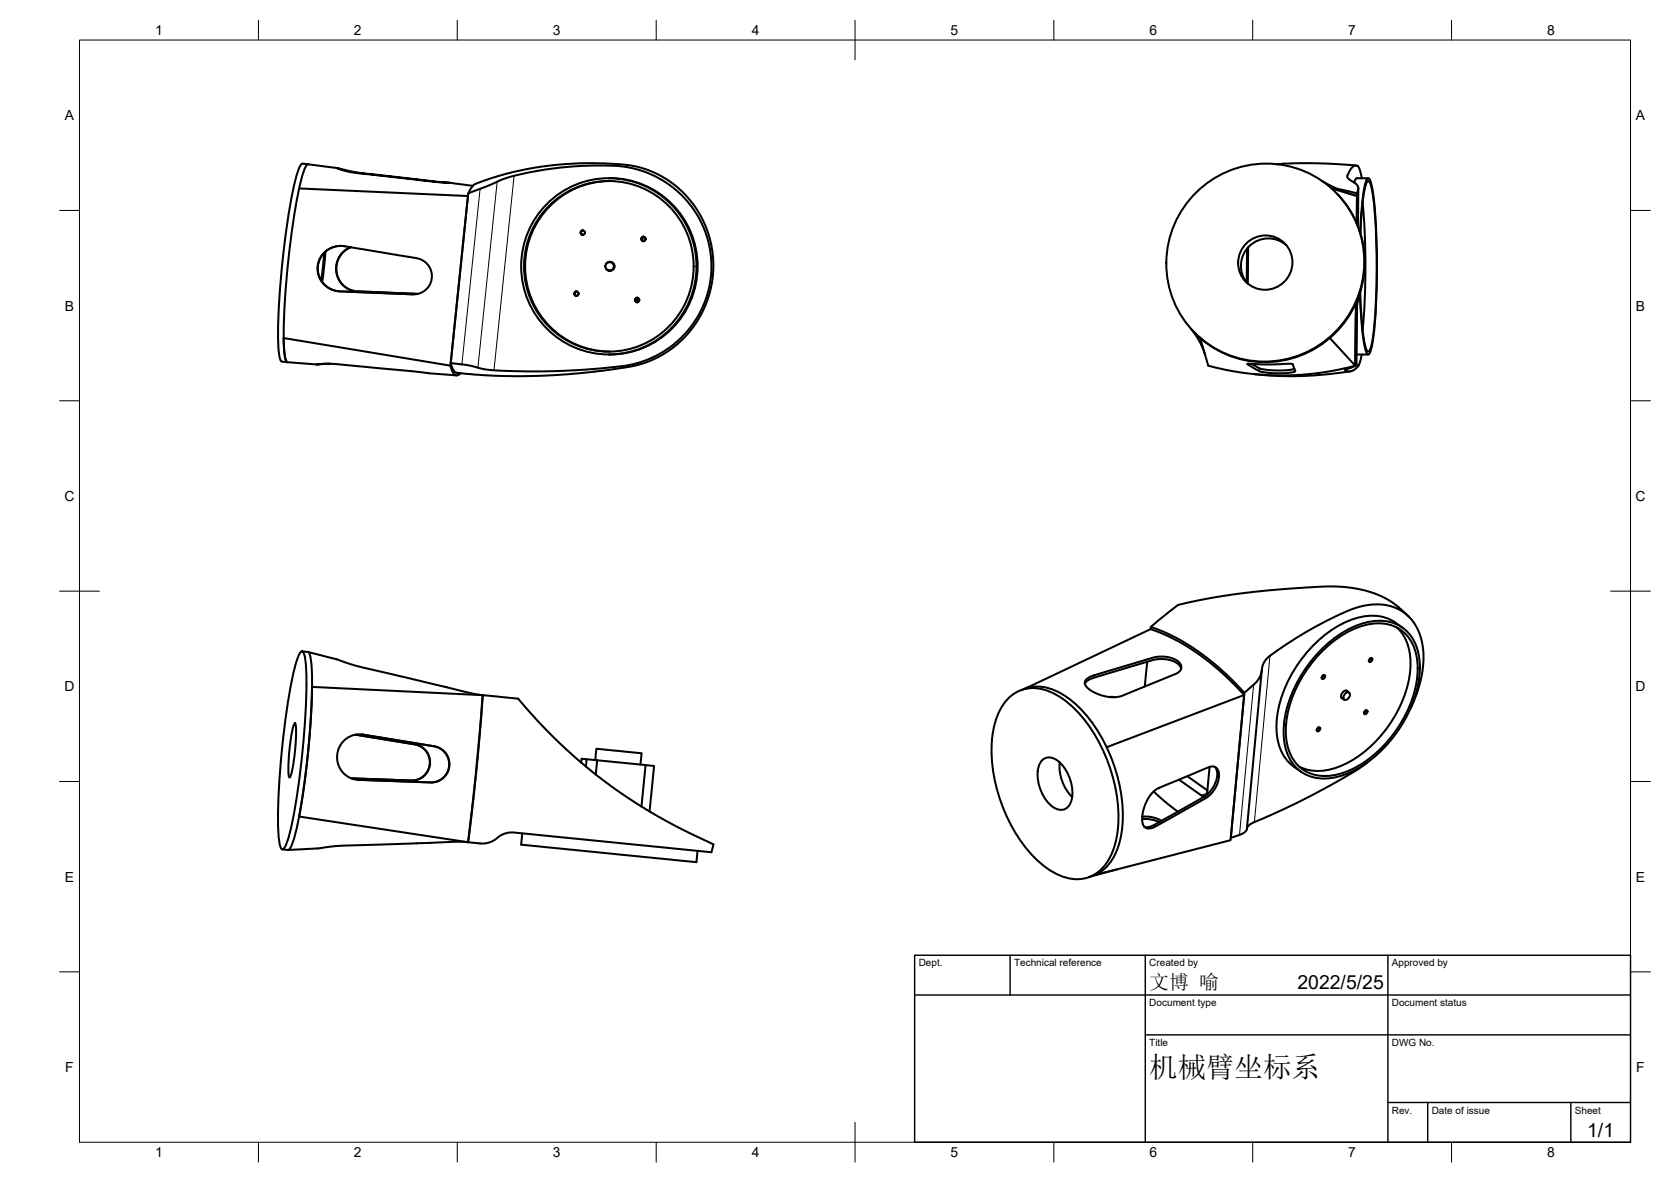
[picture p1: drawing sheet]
<svg xmlns="http://www.w3.org/2000/svg" width="420mm" height="297mm" viewBox="0 0 420 297" stroke-linecap="round" stroke-linejoin="round" font-family="sans-serif">
<!-- layer: S -->
<g fill="none" stroke="#000" stroke-width=".51">
<path d="M75.2 47.4l42.5 1.9-4.4 42.6 .4 1.4 .7 .9 .6 .1 .8-.5M77.5 41.3l7.3 .9M84.8 42.2l5.5 1.2 22.7 2.5-4.5-.3-19.3-2.2-2.6-.5zM113 45.9l5.9 .8M117.7 48.6l.8-1.4 .8-.9 2.5-.9 7.6-2.3 7.2-1.3 8.4-.7 6.6-.1 6.7 .5 4.3 1.1 3.6 1.6 3.6 2.4 3 2.9 2.6 3.5 2.3 4.4 1.1 4 .6 4.7-.2 3.8-.6 3.2-1.1 3.3-2 4-1.8 2.5-2 2.3-3.1 2.6-3 1.9-3.5 1.5-3.9 1-10.4 1.4-7.5 .6-8.6 .3-8.2-.1-8.7-.7-.4-.2-.4-.6-.7-1.7M117.7 48.6l9.7-3.9 7.3-1.7 5.9-.9 4.7-.4 6.8-.1 4 .2a25.3 25.3 0 0 1 22.8 25.8 25.3 25.3 0 0 1-24.1 24.6l-12.8 1-12.3 .1-7.1-.4-4.8-1.1-4.5-.6zM146.6 57.9a.56 .56 0 0 0-.6 .6 .56 .56 0 0 0 .6 .5M146.6 57.9a.56 .56 0 0 0-.5 .6 .56 .56 0 0 0 .5 .5M153.1 44.8h.3M153.2 45.5a21.4 21.4 0 0 0-21.2 21.4 21.4 21.4 0 0 0 21.2 21.5M153.4 44.8a22.2 22.2 0 0 1 22 22.3 22.2 22.2 0 0 1-22.3 22M161.6 59.6l.2-.1a.57 .57 0 0 0-.4 .5 .57 .57 0 0 0 .4 .6 .56 .56 0 0 1-.5-.4 .56 .56 0 0 1 .3-.6z"/>
<path d="M162.1 59.6v.9M300.7 48.4a24.8 24.8 0 0 1 37.7 3 24.8 24.8 0 0 1-9 36.7 24.7 24.7 0 0 1-31.5-7.5 24.7 24.7 0 0 1 2.8-32.2zM321 41.3l8.8-.3 11.2 .6M332.5 45.5l4.1 2.1 4.2 1.5M334.8 47.4l6.4 1.9M336.2 48.7a25 25 0 0 1-.7 35.3 25 25 0 0 1-35.3-.6M336.2 47.4l5 1.2M341.2 44.8h2.8M341.2 44.8l-.3 .2-.4 .9M341.2 48.6l-.1 7.5M341.5 47.3l-.1 9.5M342 58.4a55.5 55.5 0 0 1 1.6-13.1l.4-.5a5.7 5.7 0 0 1 1.3 3.8 172.5 172.5 0 0 1-.1 37.4l-.2 1a3.1 3.1 0 0 1-.9 2.1 1.95 1.95 0 0 1-.9-1.8 84.4 84.4 0 0 1-1.3-13.6"/>
<path d="M342.1 58.6a52.9 52.9 0 0 1 1.5-12.6l.4-.5a5.7 5.7 0 0 1 1.2 3.7 166.3 166.3 0 0 1-.1 36.2l-.2 1a2.91 2.91 0 0 1-.8 2 1.91 1.91 0 0 1-.9-1.8 81.6 81.6 0 0 1-1.2-13.2M342.4 44.8l-.8-2.9-.6-.3-.7 .2-1 1.2-.5 1.4 .4 .6 1.7 1.2 .5 .6 .1 .5-.3 1.3M342.6 51a180.4 180.4 0 0 1 0 31.9M81.4 63.6l.9-.7 1.2-.7 2.4-.4 19.2 3.1 1.1 .5 .9 .6 .9 1.2 .6 1.8-.2 1.6-.5 1.2-.8 1-1.2 .8-1.3 .3-20.2-.8-1.6-.6-1.1-.8-1-1.3-.6-1.2-.3-1.4 .1-1.5 .5-1.2zM81.5 63.6l-.7 6.8M81.8 63.3l-.8 7.5M85.7 61.8l-1.4 .2-1.9 .8-1.5 1.5-.6 1.2-.4 1.8 .2 1.5 .9 2 1.4 1.4 1.2 .6 1.8 .4 18.6 .8M88.2 62.1l-1.2 .6-1.2 1.2-.8 1.2-.4 1.6v1.7l.4 1.5 .8 1.4 1.1 .9 1.3 .7 1.3 .3 15.6 .7-15.6-.7-1.5-.4-1.1-.6-1.3-1.3-.6-1.2-.4-1.5v-1.3l.4-1.7 .7-1.1 1.3-1.3 1.2-.7M145 73.2a.56 .56 0 0 0-.6 .6 .56 .56 0 0 0 .6 .6M145 73.2a.56 .56 0 0 0-.5 .6 .56 .56 0 0 0 .5 .6M152.4 66.3a1.13 1.13 0 0 1 1.7-.2 1.13 1.13 0 0 1 0 1.7 1.13 1.13 0 0 1-1.7-.3M152.8 67.9l.6 .2"/>
<path d="M153.3 65.9a1.08 1.08 0 0 1 1.2 1 1.08 1.08 0 0 1-1.2 1.1M153.4 65.8l-.6 .2M160.2 74.8a.56 .56 0 0 0-.5 .6 .56 .56 0 0 0 .5 .6M160.3 74.8a.56 .56 0 0 0-.5 .6 .56 .56 0 0 0 .5 .5M160.5 74.9v1M313.6 62.5l-.1 8.5M313.8 62.1v9.2M323.4 61.6a6.9 6.9 0 0 0-9.2 .2 6.9 6.9 0 0 0-.7 9.3M340.9 76.2l-.1 15.7-6.4-7M341.2 76.7l-.1 14.9M342.1 73l-.7 3-.5 3.4-.1 11.8 .3 .5-.5 .3-2.4 1a2.65 2.65 0 0 0 3.4-1.2l.8-2.7M70.9 90.9l1.4 .1"/>
<path d="M70.9 90.9a2.43 2.43 0 0 1-.8-2.1 155 155 0 0 1 1.8-30.4 81.2 81.2 0 0 1 3.3-16.2l.6-1 1.7 .1a2.73 2.73 0 0 0-1.2 1.9 157.1 157.1 0 0 0-4.5 30.2 80.1 80.1 0 0 0-.1 16.4l.4 1.1 .2 .1M72.3 91l-.4-.4-.3-1.1-.3-4.6 42 7M72.3 91l7.4 .6M82.9 91.4l-3.2 .2 2-.2 3.1 .1 30 2.8M299.5 82.7l2.3 3.4 1.2 3.2M300.1 83.3l.1 .1M301.8 84.9l2 7 6.2 1.4 7.6 .9 8.2 .1 7.6-.8 7.4-1.6M313.6 91.5l6.3 .1 4.8-.2 .3 .2 .7 1.7-1.1 .3-2.4 .2-4.6-.3-1-.2zM314.7 91.4l2 1.2 1.9 .3 3.9 .2 3-.4M339.5 93.3l-6.5 .8-7.3 .4-6.8-.2-3.7-.3M341.1 89.1h2.9M289.3 158.1l3.7 1.4 3 1.5 4.9 3 3 2.2 3.7 3.1 5.2 5.4-3.4 36.4-34.2 8.8"/>
<path d="M289.3 158.1l-31.7 15M289.4 157.6l3 1.1 3.3 1.6 5.6 3.4 5.5 4.4 6.1 6M289.4 157.6l-.1 .5M351.3 157.7a12.3 12.3 0 0 1 3.3 9.9 30.9 30.9 0 0 1-17.4 24.9 12.3 12.3 0 0 1-10.5 .2M352.6 157.7a11.7 11.7 0 0 0-12.8-2 31.9 31.9 0 0 0-18.2 21.6 17 17 0 0 0 1 12.4l1.7 2.1 1 .9M354.2 154.9l-3.4-3-1.5-1-2.3-1.2-4-1.4-3.1-.6-3-.3h-3.3l-5.6 .3-12.8 1-7.8 1.1-8.8 1.7a7.9 7.9 0 0 0-4.7 2.3l-4.5 3.7M75.7 163.8l.3-.1a2.41 2.41 0 0 1 .8 2 147.5 147.5 0 0 1-1.6 30.5 77.4 77.4 0 0 1-3.3 16.2l-.6 1-.3 .1a2.41 2.41 0 0 1-.8-2.1 147.5 147.5 0 0 1 1.6-30.5 77.4 77.4 0 0 1 3.3-16.2zM75.9 163.7l1.5 .1M77.4 163.8a2.41 2.41 0 0 1 .8 2.1 147.5 147.5 0 0 1-1.6 30.4 77.4 77.4 0 0 1-3.3 16.2l-.6 1-.3 .1M77.4 163.8l7.3 1.9 5.8 1.9 27.1 6.4 3.4 .7M121 174.7l9.3 .9 4.5 5.1 5.9 6 5.3 4.8 6.4 5.1 5.5 3.9 6.7 4.2 6.6 3.6 8.2 4-.6 1.9-46.1-4.6a15.3 15.3 0 0 0-5-.3l-1.3 .4-2.5 1.6-1.5 .6-1.3 .1-3.8-.4M121 174.7h.3l-1.7 20.3-1.9 16.7-.4-.1"/>
<path d="M121.3 174.7l-42.9-2.1-.2 7.6-.7 8.5-1.2 10-1.1 6.5 42.5 6.5M121.4 174.7l-1.4 17.3-2.3 19.7M253.9 175.2a9.2 9.2 0 0 1 10.3-1.3 28.1 28.1 0 0 1 12.4 13.1 38.6 38.6 0 0 1 4.2 23.1 12.9 12.9 0 0 1-6.3 10.1 11.1 11.1 0 0 1-11.2-2 36.4 36.4 0 0 1-12.9-20.8 28.9 28.9 0 0 1 .9-18.7l.7-1.3zM256.8 173.4a10.7 10.7 0 0 1 10.3 1.1 32.5 32.5 0 0 1 12.7 16.9 34.2 34.2 0 0 1 1.4 21.2 11.5 11.5 0 0 1-6 7.3M258.6 172.7l-1.1 .5M273.1 170.7l1.7-.9 16.2-4.8h2.1l2 .6 1.4 .9 .5 1-.3 1.1-1 .7-13.7 5.6-1.4 .3-3-.3-2.8-1.1-1.2-.8-.7-.7-.1-.9zM279 175.2h1.3M288.5 166.3l-.7 6.2M297 168.1l-.3-.7-.4-.5-1.4-.8-1.8-.4h-2.3l-16 4.7-1.4 .7-.6 .7M312.8 174.7l-34.5 13.1M317.3 168.4l-3.8 40-.2 .5-.9 .6-2.9 1.1 3.4-36.5 2.4-2.1 1.1-1.2 .7-1.4 .4-2.3 .8-1.4a77.2 77.2 0 0 1 14.9-9.5l5.1-2.4 2.5-1a13 13 0 0 1 13.1 1.8 15 15 0 0 1 3.9 13.2l-.6 3.2-.6 2.2-1.9 4.7M332.5 169.8l.2-.1h.4a.63 .63 0 0 1-.1 .7 .63 .63 0 0 1-.6 .2z"/>
<path d="M332.5 162.9a22.9 22.9 0 0 1 13.7-6.9 9.7 9.7 0 0 1 10.5 8.4 25.9 25.9 0 0 1-4.7 18.5 29 29 0 0 1-15.4 12.2 10.2 10.2 0 0 1-12-3.9 16.7 16.7 0 0 1-1.2-12.4 33.6 33.6 0 0 1 9.1-15.9zM332.8 169.7l-.5 .6M332.8 163.3a22 22 0 0 1 13.5-6.7 9.4 9.4 0 0 1 9.8 8 25 25 0 0 1-4.5 18.1 27.9 27.9 0 0 1-15.1 11.9 10 10 0 0 1-11.2-3.5 15.9 15.9 0 0 1-1.4-12.4 32.5 32.5 0 0 1 8.9-15.4zM337.2 175.3l.8 .5M338.3 174.3l.3-.2 .6-.1a1.17 1.17 0 0 1 0 1.3 1.17 1.17 0 0 1-1.2 .5 1 1 0 0 1 .3-1.5zM338.5 173.6l.7 .5M338.9 173.8a1.08 1.08 0 0 0-1.1 0 1.08 1.08 0 0 0-.6 1 .6 .6 0 0 0 .5 .8M343.2 178.7l.2-.2 .4 .1a.63 .63 0 0 1-.1 .6 .63 .63 0 0 1-.7 .2zM343.4 178.5l-.4 .6M344.4 165.6l.2-.2h.4a.63 .63 0 0 1-.1 .7 .63 .63 0 0 1-.7 .2zM344.6 165.4l-.4 .6M74 181.9l.2-.1a13.2 13.2 0 0 1 .1 5.6 31.2 31.2 0 0 1-1.4 7.9l-.1 .1a13.2 13.2 0 0 1-.1-5.7 31.2 31.2 0 0 1 1.3-7.8z"/>
<path d="M86.4 186.2l1.9-1.3 2.3-.4 18.9 3.1 1.4 .6 1.5 1.5 .5 1.5v2.1l-.5 1.1-1.1 1.3-1 .6-1.3 .3-19-.6-1.1-.2-1.2-.5-1.2-.9-.8-1-.7-1.4-.2-1.6 .1-1.4 .6-1.6zM89.4 184.6l15.7 2.7 1.5 .9 .8 1 .5 1.2 .2 1.5-.5 1.7-.8 1.1-1.2 .9-1.4 .5-15.9-.5 15.8 .5 1.2-.3 .9-.4 1.4-1.6 .5-1.6-.1-1.9-.9-1.7-1.4-1.1-1.3-.4-15-2.5M90.9 184.6l19 3.2 1.4 .7 .9 1.1 .6 1.2 .1 1.7-.4 1.6-.8 1.1-1.2 .9-1.4 .5-19.3-.7M146.1 191.7l.1-1 1.3 .1-.2 1.8M147.5 190.8l2.7 .3-.4 3.5M149.7 191l.2-2.8h.7l10.7 1.1-.3 2.8M150.2 191.1l12.1 1.2-1 10.4M162.3 192.3l2.2 .2-1.2 11.4M262.3 190.8a3.2 3.2 0 0 1 4.2 .9 10.3 10.3 0 0 1 2.7 10.1 2.7 2.7 0 0 1-4.5 1 10.2 10.2 0 0 1-3.3-10.8zM266.5 191.6a10.9 10.9 0 0 0 3.1 8.7M289.8 199.1l1.4-1 12.8-5.3 .7-.2 .7 .1 .6 .4 .4 .7 .1 1.4-.5 1.9-.7 1.3-1.5 1.8-13.3 7.5-.8 .4-1.1 .1-.7-.3-.5-.7-.2-1 .1-1.6 .8-2.7 .6-1.3zM290.1 198.9l3.4 3 2.6 2.1"/>
<path d="M298.5 195.1l5.1 3.5M304.1 192.7l-.5 6.3a.95 .95 0 0 1-.5 1 .95 .95 0 0 1-1.1-.1l-5.6-4M305.5 192.7l.5 1.4-.1 1.7-.9 2.2-1.4 1.6-13.5 7.8-1.2 .4h-1.1M325.3 192.7l1.8 1.3M331.3 183l.2-.2 .4 .1a.63 .63 0 0 1-.1 .6 .63 .63 0 0 1-.7 .2zM331.5 182.8l-.4 .6M343.9 191.6l-3.2 2.2-6.1 3.5-9.2 4.8-10.3 4.6-1.1 .7-.5 .8M71 213.5l1.4 .1M117.3 211.6l-3.2-.1-28.1 1-6 .7-7.6 .4M131.3 209.4l-.3 2.9 6.5 .6 37.6 3.8 .3-2.9M269.6 200.1h-.2M280.9 218.5l-6.3 1.7"/>
<path d="M287.2 205.8l2.4 .2 1.9 .6M287.2 205.2l2.6 .2 2.2 .9M274.9 220.1l-1.1 .4"/>
<circle cx="146.5" cy="58.5" r=".56"/>
<circle cx="144.9" cy="73.8" r=".56"/>
<circle cx="153" cy="66.9" r="22.1"/>
<circle cx="153" cy="66.9" r="21.4"/>
<circle cx="153.3" cy="66.9" r="1.07"/>
<circle cx="160.2" cy="75.4" r=".56"/>
<circle cx="161.8" cy="60" r=".56"/>
<circle cx="318.1" cy="66" r="6.8"/>
</g>
<g fill="none" stroke="#000" stroke-width=".25">
<path d="M91.3 43.5v.2M109.2 45.6v.1M120.7 47.5l-4.6 44.1M125 45.7l-4.8 46.7M129.3 44.2l-5.1 48.9M338.8 44.2v.3M341.5 47.5l-.1 9.3M85.4 73.2h.1M89.8 73.2h.1M103.8 74h.1M341.2 76.9l-.1 14.7M313.7 91.4v.2"/>
<path d="M316.6 92.5v.8M338.3 93v.1M275.1 169.7l-.1 .6M289.8 165.3v.6M315.2 172.1l-3.5 37.7M319.3 164.8l-3.9 41.8M90.1 196h.1M91.2 184.6h.1M103.4 196.1v.1M104.3 187.1h.1M108.2 196.6h.1M109.1 187.5h.1"/>
<path d="M303.5 199.3l-1.5 .6M290.1 207.4l.5 .3M302.7 200.2l.5 .4"/>
</g>
<!-- layer: Border -->
<g fill="none" stroke="#000" stroke-width=".25">
<path d="M20 10.1h390v276.9h-390zM65 5.1v5M115 5.1v5M165 5.1v5M215 5.1v10M265 5.1v5M315 5.1v5M365 5.1v5M15 52.9h5M410 52.9h5M15 100.7h5M410 100.7h5"/>
<path d="M15 148.6h10M405 148.6h10M15 196.4h5M410 196.4h5M15 244.2h5M410 244.2h5M65 287v5M115 287v5M165 287v5M215 282.1v9.9M265 287v5M315 287v5"/>
<path d="M365 287v5"/>
</g>
<!-- layer: TitleBlock -->
<path d="M230 240.1h180v46.9h-180zM230 250h180M254 240.1v9.9M288 240.1v46.9M349 240.1v46.9M288 260.1h122M349 277.1h61M359 277.1v9.9M395 277.1v9.9" fill="none" stroke="#000" stroke-width=".36"/>
<text font-size="7.2" x="289" y="270.6">机械臂坐标系</text>
<text font-size="5" x="289" y="248.5">文博 喻</text>
<g font-size="4.9">
<text x="326.2" y="248.5">2022/5/25</text>
<text x="399.1" y="285.7">1/1</text>
</g>
<g font-size="3.5">
<text x="39" y="8.8">1</text>
<text x="89" y="8.8">2</text>
<text x="139" y="8.8">3</text>
<text x="189" y="8.8">4</text>
<text x="239" y="8.8">5</text>
<text x="289" y="8.8">6</text>
<text x="339" y="8.8">7</text>
<text x="389" y="8.8">8</text>
<text x="16.3" y="30.2">A</text>
<text x="411.3" y="30.2">A</text>
<text x="16.3" y="78">B</text>
<text x="411.3" y="78">B</text>
<text x="16.2" y="125.9">C</text>
<text x="411.2" y="125.9">C</text>
<text x="16.2" y="173.7">D</text>
<text x="411.2" y="173.7">D</text>
<text x="16.3" y="221.6">E</text>
<text x="411.3" y="221.6">E</text>
<text x="16.4" y="269.4">F</text>
<text x="411.4" y="269.4">F</text>
<text x="39" y="290.8">1</text>
<text x="89" y="290.8">2</text>
<text x="139" y="290.8">3</text>
<text x="189" y="290.8">4</text>
<text x="239" y="290.8">5</text>
<text x="289" y="290.8">6</text>
<text x="339" y="290.8">7</text>
<text x="389" y="290.8">8</text>
</g>
<g font-size="2.5">
<text x="231" y="242.9">Dept.</text>
<text x="255" y="242.9">Technical reference</text>
<text x="289" y="242.9">Created by</text>
<text x="350" y="242.9">Approved by</text>
<text x="289" y="252.8">Document type</text>
<text x="350" y="252.8">Document status</text>
<text x="289" y="262.9">Title</text>
<text x="350" y="262.9">DWG No.</text>
<text x="350" y="279.9">Rev.</text>
<text x="360" y="279.9">Date of issue</text>
<text x="396" y="279.9">Sheet</text>
</g>
</svg>
